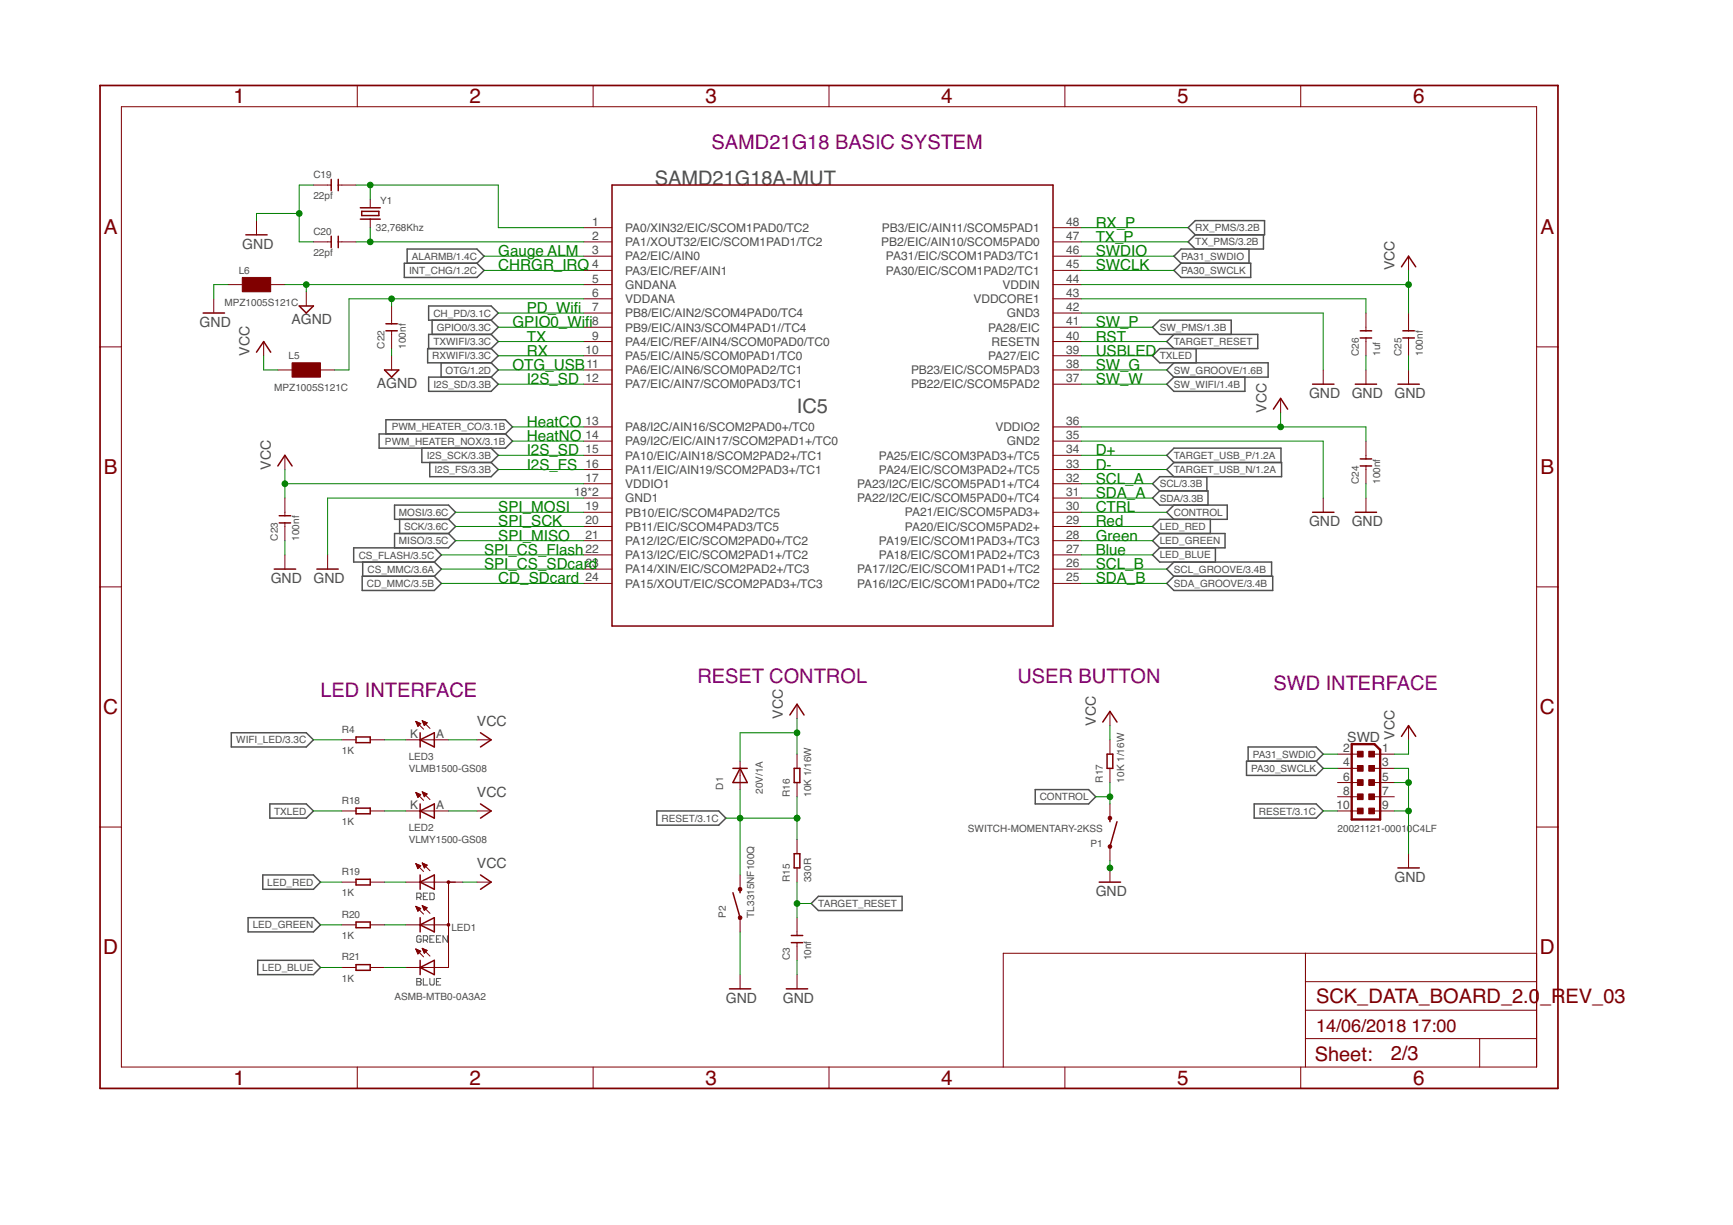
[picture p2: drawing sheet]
<svg xmlns="http://www.w3.org/2000/svg" width="297mm" height="210mm" viewBox="0 0 297 210" stroke-linecap="round" stroke-linejoin="round" font-family="sans-serif">
<g fill="none" stroke="#505050" stroke-width=".17">
<path d="M71.4 153.8h.6l.2-.2v-.4l-.2-.2h-.6v1.2M71.8 153.8l.4 .4M72.6 153.6h.3M73.3 153h-.7v1.2h.7M73.7 153h.6l.1 .2v.8l-.1 .2h-.6zM71.4 167.7h.6l.2 .2-.2 .3 .2 .4-.2 .2h-.6zM71.4 168.2h.6M72.2 160.5l-.2-.2h-.4l-.2 .2v.8l.2 .2h.4l.2-.2v-.4h-.4M72.6 161.1h.5l.2-.2v-.4l-.2-.2h-.5v1.2M72.6 167.7v1.1h.7M72.9 161.1l.4 .4M73.7 167.7v.9l.2 .2h.4l.1-.2v-.9"/>
<path d="M73.7 160.9h.4M74.4 160.3h-.7v1.2h.7M74.8 160.9h.4M74.8 168.2h.4M75.5 160.3h-.7v1.2h.7M75.5 167.7h-.7v1.1h.7M76.7 160.3v1.2l-.8-1.2v1.2"/>
</g>
<g fill="none" stroke="#505050" stroke-width=".25">
<path d="M203.6 39l1.3-1.2h11.8v2.4h-11.8zM69.3 45.1h12.4l1.3 1.2-1.3 1.2h-12.4zM69.8 45.1v-2.4h11.9l1.3 1.2-1.3 1.2M73.5 52.4h10.7l1.2 1.2-1.2 1.3h-10.7zM74.1 54.9v2.4M84.2 59.7h-10.9v2.5h10.9M84.2 57.3h-10.7v2.4M84.2 54.9l1.2 1.2-1.2 1.2M84.2 59.7l1.2 1.3-1.2 1.2M84.2 57.3l1.2 1.2-1.2 1.2M201.2 57.3l-1.2 1.2 1.2 1.2M202.4 45.1h12v2.4h-12l-1.2-1.2z"/>
<path d="M204.9 40.2l-1.3 1.2 1.3 1.3M205 59.7v2.5M211 57.3v-2.4h-12.2l-1.3 1.2 1.3 1.2h16.8v2.4h-16.8l-1.3 1.3 1.3 1.2h18.6v2.4h-16.2M214.1 42.7v2.4M216.6 40.2v2.5h-14.2l-1.2 1.2 1.2 1.2M65 74.4h21.6l1.2 1.2-1.2 1.2h-21.6zM66.1 74.4v-2.5h20.5l1.2 1.3-1.2 1.2M72.3 76.8v2.4h11.9M73.5 64.6h10.7l1.2 1.2-1.2 1.3h-10.7zM73.7 79.2v2.5h10.5l1.2-1.2-1.2-1.3M75.6 62.2v2.4M84.2 76.8l1.2 1.2-1.2 1.2"/>
<path d="M84.2 62.2l1.2 1.2-1.2 1.2M201.2 79.2h18.5v2.5h-20.9l-1.3 1.2 1.3 1.2M201.2 79.2l-1.2 1.3 1.2 1.2M201.2 79.2l-1.2-1.2 1.2-1.2h18.4v2.4M201.2 64.6l-1.2 1.2 1.2 1.3h12.2v-2.5M201.2 62.2l-1.2 1.2 1.2 1.2M62.1 98.7h12.3l1.2 1.3-1.2 1.2h-12.3zM62.2 96.3v2.4M67.6 86.6h9.3l1.2 1.2-1.2 1.2h-9.3zM68.5 89v2.4M74.4 93.9l1.2 1.2-1.2 1.2M74.4 96.3l1.2 1.2-1.2 1.2"/>
<path d="M76.9 91.4h-9.3v2.5M76.9 89l1.2 1.2-1.2 1.2M76.9 91.4l1.2 1.2-1.2 1.3h-16.3v2.4h13.8M198.8 84.1l-1.3 1.2 1.3 1.3h11.6v2.4h-11.6l-1.3 1.2 1.3 1.2M198.8 84.1h8.3v2.5M198.8 91.4h11.2v2.5h-11.2M198.8 93.9l-1.3 1.2 1.3 1.2h19.2v2.4M198.8 91.4l-1.3 1.2 1.3 1.3M200 100l1.2-1.3h16.9v2.5h-16.9zM201.2 86.6l-1.2 1.2 1.2 1.2M201.2 96.3l-1.2 1.2 1.2 1.2M206.9 81.7v2.4"/>
<path d="M207.5 89v2.4M208.3 93.9v2.4M39.6 125.6h12.9l1.2 1.2-1.2 1.2h-12.9zM46.2 137.8h6.3l1.2 1.2-1.2 1.2h-6.3zM112.6 139h10.6l1.2 1.2-1.2 1.2h-10.6zM177.4 135.3h9.2l1.2 1.2-1.2 1.3h-9.2zM213.7 130.4h11.9l1.2 1.3-1.2 1.2h-11.9zM213.9 130.4v-2.4h11.7l1.2 1.2-1.2 1.2M215 137.8h10.6l1.2 1.2-1.2 1.2h-10.6zM42.5 157.2h11.2l1.2 1.3-1.2 1.2h-11.2zM45 149.9h8.7l1.2 1.3-1.2 1.2h-8.7zM139 154.8l1.3-1.2h14.3v2.4h-14.3z"/>
<path d="M44.2 164.5h9.5l1.2 1.3-1.2 1.2h-9.5z"/>
</g>
<g fill="none" stroke="#800000" stroke-width=".25">
<path d="M56.8 30.7v2M58 30.7v2M61.8 35.6h3.4M61.8 37.5h3.4M62 36.2h2.9v.7h-2.9zM104.9 31.7h75.6v75.6h-75.6zM34.8 53.6h3.7M42.1 40.2h3.7M51.3 52.4h2.4l-1.2 1.2zM56.8 40.5v1.9M58 40.5v1.9M66.1 56.7h2"/>
<path d="M66.1 55.5h2M233.2 56.7h1.9M233.2 57.9h1.9M240.2 45.7l1.2-1.8 1.3 1.8M240.5 56.7h1.9M240.5 57.9h1.9M44 60.3l1.2-1.8 1.2 1.8M47.6 79.8l1.2-1.8 1.3 1.8M65.9 63.4h2.4l-1.2 1.2zM218.3 70.1l1.2-1.8 1.2 1.8M225 65.8h3.6M232.3 65.8h3.6"/>
<path d="M233.2 79.8h1.9M233.2 78.6h1.9M239.6 65.8h3.7M47 97.5h3.7M47.9 89.6h1.9M47.9 88.4h1.9M54.3 97.5h3.7M225 87.8h3.6M232.3 87.8h3.6M61 126.3h2.5v1h-2.5zM61 138.5h2.5v.9h-2.5zM72 126.8l2.4-1.2v2.4z"/>
<path d="M72 125.6v2.4M72 137.8v2.4M72 139l2.4-1.2v2.4zM82.4 125.6l1.8 1.2-1.8 1.2M82.4 137.8l1.8 1.2-1.8 1.2M125.6 131.7h2.5M126.9 131.7l1.2 2.4h-2.5zM135.4 122.5l1.2-1.8 1.2 1.8M136.1 131.7h1v2.4h-1zM189 123.7l1.2-1.8 1.3 1.8M189.8 129.2h.9v2.5h-.9zM240.2 126.2l1.2-1.9 1.3 1.9"/>
<path d="M61 150.7h2.5v.9h-2.5zM61 158h2.5v1h-2.5zM72 149.9v2.5M72 157.2v2.5M72 151.2l2.4-1.3v2.5zM72 158.5l2.4-1.3v2.5zM82.4 149.9l1.8 1.3-1.8 1.2M125.6 153l1.3 4.2M126.9 152.4v.6M136.1 146.3h1v2.4h-1zM188.4 151.2h3.7M190.2 140.2v.6"/>
<path d="M191.5 140.8l-1.3 4.3M239.6 148.7h3.7M61 165.3h2.5v1h-2.5zM72 164.5v2.5M72 165.8l2.4-1.3v2.5zM125 169.4h3.7M134.8 169.4h3.6M135.6 161.5h2M135.6 160.3h2"/>
</g>
<g fill="#800000" stroke="#800000" stroke-width=".17">
<path d="M190 144.8l.2-.1 .3 .1 .1 .3-.1 .2h-.5z" fill-rule="evenodd"/>
<path d="M190 140h.5l.1 .2-.1 .2-.3 .1-.2-.1z" fill-rule="evenodd"/>
<path d="M126.6 152.1h.5v.5l-.2 .1-.3-.1z" fill-rule="evenodd"/>
<path d="M76.7 151l.3-.1 .1 .2-.1 .3-.3-.1-.1-.1 .3-.1-.3 .1z" fill-rule="evenodd"/>
<path d="M76.7 158.3h.3l.1 .1-.1 .3-.3-.1-.1-.1h.3h-.3z" fill-rule="evenodd"/>
<circle cx="126.9" cy="157.3" r=".32"/>
</g>
<g fill="none" stroke="#800000" stroke-width=".17">
<path d="M20.8 18.3h242.6v164.5h-242.6zM61.2 14.6v3.7M101.7 14.6v3.7M142.1 14.6v3.7M182.5 14.6v3.7M222.9 14.6v3.7M44 37.8v2.4M53.7 31.7h3.1M58 31.7h3M63.5 34.1v1.5M63.5 37.5v1.5M100 39h4.9"/>
<path d="M180.5 39h4.9M17.1 59.4h3.7M36.6 51.2v2.4M39.1 48.8h2.4M45.2 58.5v2.5M46.4 48.8h2.4M52.5 50v2.4M53.7 41.4h3.1M58 41.4h3M67.1 52.4v3.1M67.1 56.7v3M100 53.6h4.9"/>
<path d="M100 48.8h4.9M100 41.4h4.9M100 43.9h4.9M100 46.3h4.9M100 58.5h4.9M100 56.1h4.9M100 51.2h4.9M180.5 53.6h4.9M180.5 48.8h4.9M180.5 41.4h4.9M180.5 43.9h4.9M180.5 46.3h4.9"/>
<path d="M180.5 58.5h4.9M180.5 56.1h4.9M180.5 51.2h4.9M234.1 53.6v3.1M234.1 57.9v3.1M241.4 43.9v2.4M241.4 53.6v3.1M241.4 57.9v3.1M263.4 59.4h3.6M47.6 63.4h2.5M48.8 78v2.5M54.9 63.4h2.5"/>
<path d="M67.1 61v2.4M100 63.4h4.9M100 75.6h4.9M100 61h4.9M100 65.8h4.9M100 73.2h4.9M100 78h4.9M180.5 63.4h4.9M180.5 75.6h4.9M180.5 61h4.9M180.5 65.8h4.9M180.5 73.2h4.9"/>
<path d="M180.5 78h4.9M219.5 68.3v2.4M226.8 63.4v2.4M234.1 63.4v2.4M234.1 75.6v3M234.1 79.8v3.1M241.4 63.4v2.4M48.8 85.3v3.1M48.8 89.6v3M48.8 95.1v2.4M56.2 95.1v2.4M100 85.3h4.9"/>
<path d="M100 80.5h4.9M100 92.6h4.9M100 95.1h4.9M100 97.5h4.9M100 100h4.9M100 90.2h4.9M100 87.8h4.9M100 82.9h4.9M180.5 85.3h4.9M180.5 80.5h4.9M180.5 92.6h4.9M180.5 95.1h4.9"/>
<path d="M180.5 97.5h4.9M180.5 100h4.9M180.5 90.2h4.9M180.5 87.8h4.9M180.5 82.9h4.9M226.8 85.3v2.5M234.1 85.3v2.5M17.1 100.6h3.7M263.4 100.6h3.6M58.6 139h2.4M58.6 126.8h2.4M63.5 139h2.4"/>
<path d="M63.5 126.8h2.4M69.6 139h7.3M69.6 126.8h7.3M71.3 123.6l1.3 1.3M71.3 123.6h.1M71.3 123.6l.8 .4M71.3 123.6l.3 .9 .5-.5M71.3 135.8l1.3 1.3M71.3 135.8l.8 .4-.5 .5zM71.3 135.9h.2M71.3 123.7h.3M71.4 136h.3"/>
<path d="M71.4 123.9h.5M71.4 136.1h.6M71.4 124h.7M71.5 136.2h.6M71.5 124.1h.5M71.5 136.3h.4M71.5 124.2h.4M71.5 136.5h.3M71.6 124.3h.2M71.6 136.6h.1M71.6 124.4h.1M72.4 123.5l1.3 1.3"/>
<path d="M72.4 123.5l.8 .3-.5 .5zM72.4 123.5h.1M72.4 135.7l1.3 1.3M72.4 135.7l.8 .3-.5 .5zM72.4 135.8h.2M72.4 123.6h.3M72.5 135.9h.4M72.5 123.7h.5M72.5 136h.6M72.5 123.9h.7M72.6 136.1h.6M72.6 124h.5"/>
<path d="M72.6 136.2h.4M72.6 124.1h.4M72.6 136.3h.3M72.7 124.2h.2M72.7 136.5h.1M72.7 124.3h.1M81.7 139h2.5M81.7 126.8h2.5M126.9 130.4v4.9M136.6 120.7v2.4M136.6 129.2v2.5M136.6 134.1v2.4"/>
<path d="M190.2 121.9v2.4M190.2 126.8v2.4M190.2 131.7v2.4M190.2 137.8v2.4M229.3 129.2h3.9M229.3 131.7h3.9M229.3 134.1h3.9M229.3 136.5h3.9M229.3 139h3.9M235.1 129.2h3.9M235.1 131.7h3.9M235.1 134.1h3.9"/>
<path d="M235.1 136.5h3.9M235.1 139h3.9M241.4 124.3v2.5M17.1 141.7h3.7M58.6 151.2h2.4M58.6 158.5h2.4M63.5 151.2h2.4M63.5 158.5h2.4M69.6 151.2h9.7M69.6 158.5h7.3M71.3 148l1.3 1.3M71.3 148l.8 .4"/>
<path d="M71.3 148l.3 .8 .5-.4M71.3 155.3l1.3 1.3M71.3 155.3l.8 .4-.5 .4zM71.3 148h.1M71.3 155.3h.1M71.3 148.1h.3M71.3 155.5h.4M71.4 148.3h.5M71.4 155.6h.5M71.4 148.4h.7M71.4 155.7h.7M71.5 148.5h.5"/>
<path d="M71.5 155.8h.5M71.5 148.6h.4M71.5 155.9h.4M71.6 148.7h.2M71.6 156h.2M71.6 148.8h.1M72.4 147.9l1.3 1.3M72.4 147.9l.8 .3-.5 .5M72.4 147.9l.3 .8M72.4 155.2l1.3 1.3M72.4 155.2l.8 .3-.5 .5zM72.4 147.9h.1"/>
<path d="M72.4 155.2h.1M72.4 148h.3M72.4 155.3h.4M72.5 148.1h.5M72.5 155.5h.5M72.5 148.3h.7M72.5 155.6h.7M72.6 148.4h.5M72.6 155.7h.5M72.6 148.5h.4M72.6 155.8h.3M72.7 148.6h.2"/>
<path d="M72.7 155.9h.1M72.7 148.7h.1M76.9 151.2v14.6h-7.3M81.7 151.2h2.5M126.9 149.9v2.5M126.9 157.2v2.5M136.6 143.8v2.5M136.6 148.7v2.5M136.6 157.2v3.1M190.2 145.1v2.4M190.2 148.7v2.5M241.4 146.3v2.4"/>
<path d="M263.4 141.7h3.6M58.6 165.8h2.4M63.5 165.8h2.4M71.3 162.6l1.3 1.4M71.3 162.6l.8 .4-.5 .5zM71.3 162.7h.1M71.4 162.8h.3M71.4 162.9h.6M71.4 163h.7M71.5 163.1h.5M71.5 163.3h.3M71.6 163.4h.1"/>
<path d="M72.4 162.5l1.3 1.3M72.4 162.5l.8 .4-.5 .4zM72.4 162.6h.1M72.5 162.7h.3M72.5 162.8h.6M72.5 162.9h.7M72.6 163h.4M72.6 163.1h.3M72.7 163.3h.1M126.9 167v2.4M136.6 161.5v3M136.6 167v2.4"/>
<path d="M223.8 178h39.6M223.8 163.3v19.5M223.8 173.1h39.6M223.8 168.2h39.6M253.6 178v4.8M263.4 163.3h-91.4v19.5M61.2 182.8v3.7M101.7 182.8v3.7M142.1 182.8v3.7M182.5 182.8v3.7M222.9 182.8v3.7"/>
</g>
<g fill="#800000" stroke="#800000" stroke-width=".17">
<path d="M50.1 62.2h4.8v2.4h-4.8z"/>
<path d="M41.5 47.5h4.9v2.5h-4.9z"/>
<path d="M234.6 128.7h1v1h-1z"/>
<path d="M234.6 131.2h1v.9h-1z"/>
<path d="M234.6 133.6h1v1h-1z"/>
<path d="M234.6 136h1v1h-1z"/>
<path d="M234.6 138.5h1v.9h-1z"/>
<path d="M232.7 128.7h.9v1h-.9z"/>
<path d="M232.7 131.2h.9v.9h-.9z"/>
<path d="M232.7 133.6h.9v1h-.9z"/>
<path d="M232.7 136h.9v1h-.9z"/>
<path d="M232.7 138.5h.9v.9h-.9z"/>
</g>
<path d="M17.1 14.6h249.9v171.9h-249.9z" fill="none" stroke="#800000" stroke-width=".3"/>
<path d="M231.7 127.5h3.9l1 1v11.9h-4.9z" fill="none" stroke="#800000" stroke-width=".4"/>
<g fill="none" stroke="#008000" stroke-width=".17">
<path d="M51.3 36.6h-7.3v1.2M53.7 31.7h-2.4v9.7h2.4M61 31.7h24.4v7.3h14.6M63.5 31.7v2.4M63.5 39v2.4M185.4 39h18.2M39.1 48.8h-2.5v2.4M48.8 48.8h51.2M52.5 48.8v1.2M61 41.4h39M67.1 51.2v1.2M67.1 59.7v1.3"/>
<path d="M83 43.9h17M83 46.3h17M85.4 53.6h14.6M85.4 58.5h14.6M85.4 56.1h14.6M100 51.2h-40.2v12.2h-2.4M185.4 51.2h48.7v2.4M185.4 53.6h41.4v9.8M185.4 48.8h56M185.4 41.4h18.2M185.4 43.9h15.8M185.4 58.5h14.6"/>
<path d="M185.4 46.3h15.8M185.4 56.1h12.1M241.4 46.3v7.3M45.2 61v2.4h2.4M85.4 61h14.6M85.4 63.4h14.6M85.4 78h14.6M85.4 65.8h14.6M87.8 75.6h12.2M87.8 73.2h12.2M185.4 73.2h48.7v2.4M185.4 75.6h41.4v9.7"/>
<path d="M185.4 61h12.1M185.4 63.4h14.6M185.4 78h14.6M185.4 65.8h14.6M219.5 70.7v2.5M234.1 61v2.4M241.4 61v2.4M48.8 80.5v4.8M48.8 92.6v2.5M48.8 82.9h51.2M75.6 97.5h24.4M75.6 95.1h24.4"/>
<path d="M75.6 100h24.4M78.1 87.8h21.9M78.1 90.2h21.9M78.1 92.6h21.9M85.4 80.5h14.6M100 85.3h-43.8v9.8M185.4 85.3h12.1M185.4 82.9h12.1M185.4 87.8h14.6M185.4 80.5h14.6M185.4 90.2h12.1M185.4 92.6h12.1"/>
<path d="M185.4 97.5h14.6M185.4 95.1h12.1M185.4 100h14.6M234.1 82.9v2.4M53.7 139h4.9M53.7 126.8h4.9M65.9 139h3.7M65.9 126.8h3.7M76.9 139h4.8M76.9 126.8h4.8M126.9 135.3v14.6M136.6 123.1v6.1"/>
<path d="M136.6 136.5v7.3M136.6 125.6h-9.7v4.8M187.8 136.5h2.4M190.2 124.3v2.5M190.2 134.1v3.7M226.8 131.7h2.5M226.8 139h2.5M226.8 129.2h2.5M239 131.7h2.4v14.6M239 134.1h2.4M239 139h2.4M241.4 126.8v2.4h-2.4"/>
<path d="M54.9 151.2h3.7M54.9 158.5h3.7M65.9 151.2h3.7M65.9 158.5h3.7M79.3 151.2h2.4M124.4 140.2h12.2M126.9 159.7v7.3M136.6 151.2v6M136.6 154.8h2.4M190.2 147.5v1.2M54.9 165.8h3.7M65.9 165.8h3.7"/>
<path d="M136.6 164.5v2.5"/>
</g>
<g fill="#008000" stroke="#008000" stroke-width=".17">
<circle cx="241.4" cy="139" r=".49"/>
<circle cx="241.4" cy="134.1" r=".49"/>
<circle cx="51.3" cy="36.6" r=".49"/>
<circle cx="190.2" cy="148.7" r=".49"/>
<circle cx="241.4" cy="48.8" r=".49"/>
<circle cx="219.5" cy="73.2" r=".49"/>
<circle cx="48.8" cy="82.9" r=".49"/>
<circle cx="136.6" cy="125.6" r=".49"/>
<circle cx="190.2" cy="136.5" r=".49"/>
<circle cx="136.6" cy="140.2" r=".49"/>
<circle cx="126.9" cy="140.2" r=".49"/>
<circle cx="63.5" cy="31.7" r=".49"/>
<circle cx="63.5" cy="41.4" r=".49"/>
<circle cx="67.1" cy="51.2" r=".49"/>
<circle cx="136.6" cy="154.8" r=".49"/>
<circle cx="52.5" cy="48.8" r=".49"/>
</g>
<g font-size="3.5" fill="#800000">
<text x="40" y="17.7">1</text>
<text x="80.5" y="17.7">2</text>
<text x="120.9" y="17.7">3</text>
<text x="161.3" y="17.7">4</text>
<text x="201.8" y="17.7">5</text>
<text x="242.2" y="17.7">6</text>
<text x="17.8" y="40.1">A</text>
<text x="264" y="40.1">A</text>
<text x="17.8" y="81.3">B</text>
<text x="264" y="81.3">B</text>
<text x="17.7" y="122.4">C</text>
<text x="263.9" y="122.4">C</text>
<text x="17.7" y="163.5">D</text>
<text x="263.9" y="163.5">D</text>
<text x="40" y="185.9">1</text>
<text x="80.5" y="185.9">2</text>
<text x="120.9" y="185.9">3</text>
<text x="161.3" y="185.9">4</text>
<text x="201.8" y="185.9">5</text>
<text x="242.2" y="185.9">6</text>
</g>
<g font-size="3.4" fill="#800080">
<text x="122" y="25.6">SAMD21G18 BASIC SYSTEM</text>
<text x="54.9" y="119.5">LED INTERFACE</text>
<text x="119.5" y="117">RESET CONTROL</text>
<text x="174.4" y="117">USER BUTTON</text>
<text x="218.3" y="118.2">SWD INTERFACE</text>
</g>
<g font-size="3.4" fill="#505050">
<text x="112.2" y="31.7">SAMD21G18A-MUT</text>
<text x="136.6" y="70.7">IC5</text>
</g>
<g font-size="3.4" fill="#800000">
<text x="225.6" y="171.9">SCK_DATA_BOARD_2.0</text>
<text x="264" y="171.9">_REV_03</text>
<text x="225.3" y="181.7">Sheet:</text>
<text x="238.4" y="181.6">2/3</text>
</g>
<g font-size="3.1" fill="#800000">
<text x="225.6" y="176.7">14/06/2018</text>
<text x="241.9" y="176.7">17:00</text>
</g>
<g font-size="2.6" fill="#008000">
<text x="187.8" y="39">RX_P</text>
<text x="187.8" y="41.5">TX_P</text>
<text x="85.4" y="43.9">Gauge ALM</text>
<text x="85.4" y="46.3">CHRGR_IRQ</text>
<text x="187.8" y="43.9">SWDIO</text>
<text x="187.8" y="46.3">SWCLK</text>
<text x="90.3" y="53.6">PD_Wif</text>
<text x="98.4" y="53.6">i</text>
<text x="87.8" y="56.1">GPIO0_Wif</text>
<text x="90.3" y="58.5">TX</text>
<text x="100.3" y="56.1">i</text>
<text x="187.8" y="58.5">RST</text>
<text x="187.8" y="56.1">SW_P</text>
<text x="87.8" y="63.4">OTG_USB</text>
<text x="90.3" y="61">RX</text>
<text x="90.3" y="65.8">I2S_SD</text>
<text x="187.8" y="63.4">SW_G</text>
<text x="187.8" y="65.8">SW_W</text>
<text x="187.8" y="61">USBLED</text>
<text x="90.3" y="73.1">HeatCO</text>
<text x="90.3" y="75.6">HeatNO</text>
<text x="90.3" y="78">I2S_SD</text>
<text x="90.3" y="80.5">I2S_FS</text>
<text x="187.8" y="82.9">SCL_A</text>
<text x="187.8" y="78">D+</text>
<text x="187.8" y="80.5">D-</text>
<text x="85.4" y="87.8">SPI_MOSI</text>
<text x="187.8" y="87.8">CTRL</text>
<text x="187.8" y="85.3">SDA_A</text>
<text x="83" y="95.1">SPI_CS_Flash</text>
<text x="85.4" y="90.2">SPI_SCK</text>
<text x="85.4" y="92.6">SPI_MISO</text>
<text x="187.8" y="95.1">Blue</text>
<text x="187.8" y="92.6">Green</text>
<text x="187.8" y="90.2">Red</text>
<text x="83" y="97.5">SPI_CS_SDcard</text>
<text x="85.4" y="100">CD_SDcard</text>
<text x="187.8" y="97.5">SCL_B</text>
<text x="187.8" y="100">SDA_B</text>
</g>
<g font-size="2.4" fill="#505050">
<text x="41.5" y="42.7">GND</text>
<text x="239" y="46.3" transform="rotate(-90 239 46.3)">VCC</text>
<text x="34.2" y="56.1">GND</text>
<text x="49.9" y="55.5">AGND</text>
<text x="42.7" y="61" transform="rotate(-90 42.7 61)">VCC</text>
<text x="64.6" y="66.4">AGND</text>
<text x="217.1" y="70.7" transform="rotate(-90 217.1 70.7)">VCC</text>
<text x="224.4" y="68.3">GND</text>
<text x="231.7" y="68.3">GND</text>
<text x="239" y="68.3">GND</text>
<text x="46.4" y="80.5" transform="rotate(-90 46.4 80.5)">VCC</text>
<text x="224.4" y="90.2">GND</text>
<text x="231.7" y="90.2">GND</text>
<text x="46.4" y="100">GND</text>
<text x="53.7" y="100">GND</text>
<text x="81.8" y="124.3">VCC</text>
<text x="134.2" y="123.1" transform="rotate(-90 134.2 123.1)">VCC</text>
<text x="187.8" y="124.3" transform="rotate(-90 187.8 124.3)">VCC</text>
<text x="230.9" y="127.1">SWD</text>
<text x="239" y="126.8" transform="rotate(-90 239 126.8)">VCC</text>
<text x="81.8" y="136.5">VCC</text>
<text x="81.8" y="148.7">VCC</text>
<text x="187.8" y="153.6">GND</text>
<text x="239" y="151.2">GND</text>
<text x="124.4" y="171.9">GND</text>
<text x="134.2" y="171.9">GND</text>
</g>
<g font-size="2.1" fill="#505050">
<text x="101.5" y="38.7">1</text>
<text x="101.5" y="41.1">2</text>
<text x="107.2" y="39.7">PA0/XIN32/EIC/SCOM1PAD0/TC2</text>
<text x="151.2" y="39.7">PB3/EIC/AIN11/SCOM5PAD1</text>
<text x="182.7" y="41.1">47</text>
<text x="182.7" y="38.7">48</text>
<text x="101.5" y="43.6">3</text>
<text x="101.5" y="46">4</text>
<text x="107.2" y="42.2">PA1/XOUT32/EIC/SCOM1PAD1/TC2</text>
<text x="107.2" y="44.6">PA2/EIC/AIN0</text>
<text x="107.2" y="47.1">PA3/EIC/REF/AIN1</text>
<text x="151" y="42.2">PB2/EIC/AIN10/SCOM5PAD0</text>
<text x="151.9" y="47.1">PA30/EIC/SCOM1PAD2/TC1</text>
<text x="151.9" y="44.6">PA31/EIC/SCOM1PAD3/TC1</text>
<text x="182.7" y="46">45</text>
<text x="182.7" y="43.6">46</text>
<text x="101.5" y="48.4">5</text>
<text x="101.5" y="53.3">7</text>
<text x="101.5" y="50.9">6</text>
<text x="107.2" y="49.5">GNDANA</text>
<text x="107.2" y="51.9">VDDANA</text>
<text x="166.8" y="51.9">VDDCORE1</text>
<text x="171.9" y="49.5">VDDIN</text>
<text x="182.7" y="53.3">42</text>
<text x="182.7" y="50.9">43</text>
<text x="182.7" y="48.4">44</text>
<text x="101.5" y="58.2">9</text>
<text x="101.5" y="55.7">8</text>
<text x="107.2" y="59.3">PA4/EIC/REF/AIN4/SCOM0PAD0/TC0</text>
<text x="107.2" y="54.4">PB8/EIC/AIN2/SCOM4PAD0/TC4</text>
<text x="107.2" y="56.8">PB9/EIC/AIN3/SCOM4PAD1//TC4</text>
<text x="169.4" y="56.8">PA28/EIC</text>
<text x="169.9" y="59.2">RESETN</text>
<text x="172.6" y="54.4">GND3</text>
<text x="182.7" y="55.7">41</text>
<text x="182.7" y="58.2">40</text>
<text x="100.4" y="60.6">10</text>
<text x="100.4" y="65.5">12</text>
<text x="100.5" y="63.1">11</text>
<text x="107.2" y="61.7">PA5/EIC/AIN5/SCOM0PAD1/TC0</text>
<text x="107.2" y="64.1">PA6/EIC/AIN6/SCOM0PAD2/TC1</text>
<text x="156.1" y="64.1">PB23/EIC/SCOM5PAD3</text>
<text x="169.4" y="61.7">PA27/EIC</text>
<text x="182.7" y="60.6">39</text>
<text x="182.7" y="65.5">37</text>
<text x="182.7" y="63.1">38</text>
<text x="107.2" y="66.6">PA7/EIC/AIN7/SCOM0PAD3/TC1</text>
<text x="156.1" y="66.6">PB22/EIC/SCOM5PAD2</text>
<text x="100.4" y="72.8">13</text>
<text x="100.4" y="75.2">14</text>
<text x="100.4" y="77.7">15</text>
<text x="107.2" y="73.9">PA8/I2C/AIN16/SCOM2PAD0+/TC0</text>
<text x="107.2" y="76.3">PA9/I2C/EIC/AIN17/SCOM2PAD1+/TC0</text>
<text x="170.6" y="73.9">VDDIO2</text>
<text x="172.6" y="76.3">GND2</text>
<text x="182.7" y="75.2">35</text>
<text x="182.7" y="77.7">34</text>
<text x="182.7" y="72.8">36</text>
<text x="100.4" y="80.1">16</text>
<text x="100.4" y="82.6">17</text>
<text x="107.2" y="78.8">PA10/EIC/AIN18/SCOM2PAD2+/TC1</text>
<text x="107.2" y="81.2">PA11/EIC/AIN19/SCOM2PAD3+/TC1</text>
<text x="107.2" y="83.6">VDDIO1</text>
<text x="146.9" y="83.6">PA23/I2C/EIC/SCOM5PAD1+/TC4</text>
<text x="150.6" y="81.2">PA24/EIC/SCOM3PAD2+/TC5</text>
<text x="150.6" y="78.7">PA25/EIC/SCOM3PAD3+/TC5</text>
<text x="182.7" y="82.6">32</text>
<text x="182.7" y="80.1">33</text>
<text x="98.4" y="85">18*2</text>
<text x="100.4" y="87.4">19</text>
<text x="100.4" y="89.9">20</text>
<text x="107.2" y="86.1">GND1</text>
<text x="107.2" y="88.5">PB10/EIC/SCOM4PAD2/TC5</text>
<text x="146.9" y="86.1">PA22/I2C/EIC/SCOM5PAD0+/TC4</text>
<text x="155.1" y="88.5">PA21/EIC/SCOM5PAD3+</text>
<text x="182.7" y="89.9">29</text>
<text x="182.7" y="87.4">30</text>
<text x="182.7" y="85">31</text>
<text x="100.4" y="92.3">21</text>
<text x="100.4" y="94.7">22</text>
<text x="107.2" y="93.4">PA12/I2C/EIC/SCOM2PAD0+/TC2</text>
<text x="107.2" y="95.8">PA13/I2C/EIC/SCOM2PAD1+/TC2</text>
<text x="107.2" y="90.9">PB11/EIC/SCOM4PAD3/TC5</text>
<text x="150.6" y="95.8">PA18/EIC/SCOM1PAD2+/TC3</text>
<text x="150.6" y="93.4">PA19/EIC/SCOM1PAD3+/TC3</text>
<text x="155.1" y="90.9">PA20/EIC/SCOM5PAD2+</text>
<text x="182.7" y="94.7">27</text>
<text x="182.7" y="92.3">28</text>
<text x="100.4" y="97.2">23</text>
<text x="100.4" y="99.6">24</text>
<text x="107.2" y="98.3">PA14/XIN/EIC/SCOM2PAD2+/TC3</text>
<text x="107.2" y="100.7">PA15/XOUT/EIC/SCOM2PAD3+/TC3</text>
<text x="146.9" y="100.7">PA16/I2C/EIC/SCOM1PAD0+/TC2</text>
<text x="146.9" y="98.3">PA17/I2C/EIC/SCOM1PAD1+/TC2</text>
<text x="182.7" y="99.6">25</text>
<text x="182.7" y="97.2">26</text>
<text x="70.3" y="126.4">K</text>
<text x="74.8" y="126.4">A</text>
<text x="230.2" y="128.9">2</text>
<text x="230.2" y="131.3">4</text>
<text x="236.9" y="128.9">1</text>
<text x="236.9" y="131.3">3</text>
<text x="230.2" y="133.7">6</text>
<text x="230.2" y="136.2">8</text>
<text x="236.9" y="133.7">5</text>
<text x="236.9" y="136.2">7</text>
<text x="70.3" y="138.6">K</text>
<text x="74.8" y="138.6">A</text>
<text x="229.1" y="138.6">10</text>
<text x="236.9" y="138.6">9</text>
</g>
<g font-size="1.7" fill="#505050">
<text x="53.7" y="34.1">22pf</text>
<text x="53.7" y="30.5">C19</text>
<text x="65.2" y="34.9">Y1</text>
<text x="53.7" y="40.2">C20</text>
<text x="64.4" y="39.5">32,768Khz</text>
<text x="204.9" y="39.6">RX_PMS/3.2B</text>
<text x="40.9" y="46.9">L6</text>
<text x="53.7" y="43.9">22pf</text>
<text x="70.1" y="46.9">INT_CHG/1.2C</text>
<text x="70.6" y="44.5">ALARMB/1.4C</text>
<text x="202.4" y="44.5">PA31_SWDIO</text>
<text x="202.4" y="46.9">PA30_SWCLK</text>
<text x="204.9" y="42.1">TX_PMS/3.2B</text>
<text x="38.5" y="52.4">MPZ1005S121C</text>
<text x="65.9" y="59.7" transform="rotate(-90 65.9 59.7)">C22</text>
<text x="69.6" y="59.7" transform="rotate(-90 69.6 59.7)">100nf</text>
<text x="74.3" y="54.3">CH_PD/3.1C</text>
<text x="74.3" y="59.1">TXWIFI/3.3C</text>
<text x="74.9" y="56.7">GPIO0/3.3C</text>
<text x="198.8" y="56.7">SW_PMS/1.3B</text>
<text x="201.2" y="59.1">TARGET_RESET</text>
<text x="49.4" y="61.6">L5</text>
<text x="74.1" y="61.6">RXWIFI/3.3C</text>
<text x="76.4" y="64">OTG/1.2D</text>
<text x="198.8" y="61.6">TXLED</text>
<text x="201.2" y="64">SW_GROOVE/1.6B</text>
<text x="232.9" y="61" transform="rotate(-90 232.9 61)">C26</text>
<text x="236.6" y="61" transform="rotate(-90 236.6 61)">1uf</text>
<text x="240.2" y="61" transform="rotate(-90 240.2 61)">C25</text>
<text x="243.9" y="61" transform="rotate(-90 243.9 61)">100nf</text>
<text x="47" y="67.1">MPZ1005S121C</text>
<text x="74.3" y="66.5">I2S_SD/3.3B</text>
<text x="201.2" y="66.4">SW_WIFI/1.4B</text>
<text x="66" y="76.2">PWM_HEATER_NOX/3.1B</text>
<text x="67.1" y="73.8">PWM_HEATER_CO/3.1B</text>
<text x="73.1" y="78.6">I2S_SCK/3.3B</text>
<text x="74.5" y="81.1">I2S_FS/3.3B</text>
<text x="198.8" y="83.5">SCL/3.3B</text>
<text x="201.2" y="81.1">TARGET_USB_N/1.2A</text>
<text x="201.2" y="78.6">TARGET_USB_P/1.2A</text>
<text x="232.9" y="82.9" transform="rotate(-90 232.9 82.9)">C24</text>
<text x="236.6" y="82.9" transform="rotate(-90 236.6 82.9)">100nf</text>
<text x="68.4" y="88.4">MOSI/3.6C</text>
<text x="198.8" y="85.9">SDA/3.3B</text>
<text x="201.2" y="88.4">CONTROL</text>
<text x="47.6" y="92.6" transform="rotate(-90 47.6 92.6)">C23</text>
<text x="51.3" y="92.6" transform="rotate(-90 51.3 92.6)">100nf</text>
<text x="61.5" y="95.7">CS_FLASH/3.5C</text>
<text x="68.4" y="93.3">MISO/3.5C</text>
<text x="69.3" y="90.8">SCK/3.6C</text>
<text x="198.8" y="90.8">LED_RED</text>
<text x="198.8" y="95.7">LED_BLUE</text>
<text x="198.8" y="93.3">LED_GREEN</text>
<text x="62.9" y="100.6">CD_MMC/3.5B</text>
<text x="63" y="98.1">CS_MMC/3.6A</text>
<text x="201.2" y="100.6">SDA_GROOVE/3.4B</text>
<text x="201.2" y="98.1">SCL_GROOVE/3.4B</text>
<text x="58.6" y="125.6">R4</text>
<text x="40.5" y="127.4">WIFI_LED/3.3C</text>
<text x="58.6" y="129.2">1K</text>
<text x="70" y="130.2">LED3</text>
<text x="214.8" y="129.8">PA31_SWDIO</text>
<text x="58.6" y="137.7">R18</text>
<text x="70" y="132.3">VLMB1500-GS08</text>
<text x="124" y="135.3" transform="rotate(-90 124 135.3)">D1</text>
<text x="130.7" y="136.1" transform="rotate(-90 130.7 136.1)">20V/1A</text>
<text x="135.4" y="136.5" transform="rotate(-90 135.4 136.5)">R16</text>
<text x="139" y="136.5" transform="rotate(-90 139 136.5)">10K 1/16W</text>
<text x="178.2" y="137.1">CONTROL</text>
<text x="189" y="134.1" transform="rotate(-90 189 134.1)">R17</text>
<text x="192.7" y="134.1" transform="rotate(-90 192.7 134.1)">10K 1/16W</text>
<text x="214.5" y="132.3">PA30_SWCLK</text>
<text x="47" y="139.6">TXLED</text>
<text x="58.6" y="141.4">1K</text>
<text x="70" y="142.4">LED2</text>
<text x="113.4" y="140.8">RESET/3.1C</text>
<text x="165.9" y="142.6">SWITCH-MOMENTARY-2KSS</text>
<text x="215.8" y="139.6">RESET/3.1C</text>
<text x="229.3" y="142.6">20021121-00010C4LF</text>
<text x="58.6" y="149.9">R19</text>
<text x="70" y="144.4">VLMY1500-GS08</text>
<text x="186.9" y="145.1">P1</text>
<text x="45.8" y="151.8">LED_RED</text>
<text x="58.6" y="153.6">1K</text>
<text x="135.4" y="151.2" transform="rotate(-90 135.4 151.2)">R15</text>
<text x="139" y="151.2" transform="rotate(-90 139 151.2)">330R</text>
<text x="140.3" y="155.4">TARGET_RESET</text>
<text x="43.3" y="159.1">LED_GREEN</text>
<text x="58.6" y="160.9">1K</text>
<text x="58.6" y="157.2">R20</text>
<text x="77.4" y="159.4">LED1</text>
<text x="124.4" y="157.2" transform="rotate(-90 124.4 157.2)">P2</text>
<text x="129.3" y="157.2" transform="rotate(-90 129.3 157.2)">TL3315NF100Q</text>
<text x="45" y="166.4">LED_BLUE</text>
<text x="58.6" y="164.6">R21</text>
<text x="135.4" y="164.6" transform="rotate(-90 135.4 164.6)">C3</text>
<text x="139" y="164.6" transform="rotate(-90 139 164.6)">10nf</text>
<text x="58.6" y="168.2">1K</text>
<text x="67.6" y="171.3">ASMB-MTB0-0A3A2</text>
</g>
</svg>
